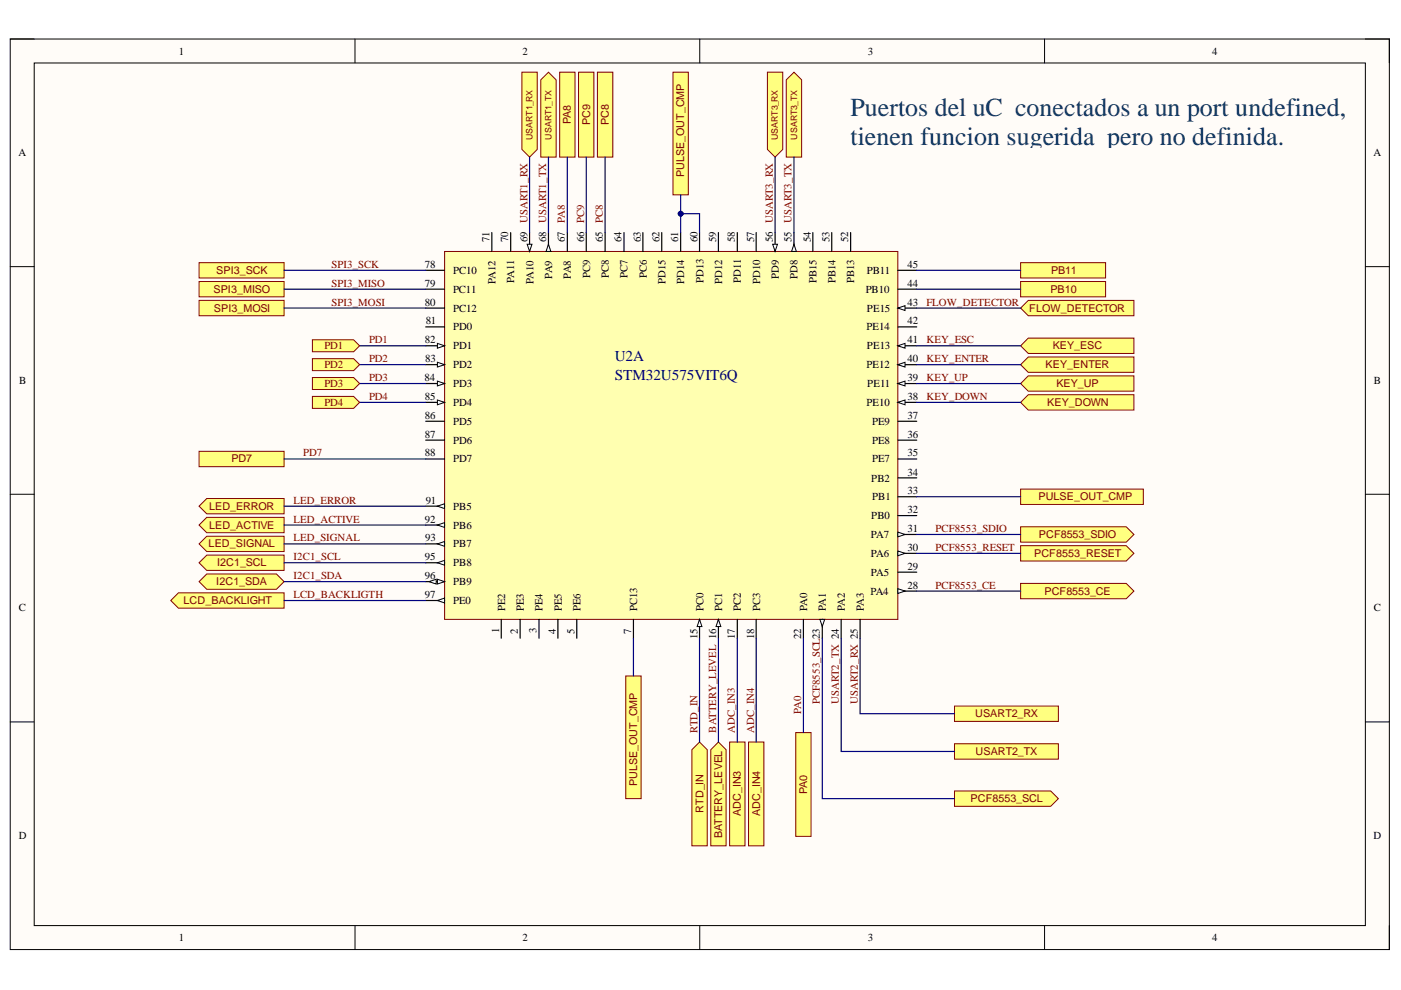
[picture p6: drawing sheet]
<svg xmlns="http://www.w3.org/2000/svg" width="297mm" height="210mm" viewBox="0 0 297 210" stroke-linecap="round" stroke-linejoin="round" font-family="sans-serif">
<path d="M2.2 8.3h292.4v193h-292.4z" fill-rule="evenodd" fill="#fffcf8"/>
<path d="M2.2 8.3h292.4v193h-292.4z" fill="none" stroke="#000" stroke-width=".21"/>
<path d="M7.3 13.4h282.2v182.8h-282.2z" fill-rule="evenodd" fill="#fffcf8"/>
<g fill="none" stroke="#000" stroke-width=".21">
<path d="M2.2 8.3h5.1M7.3 13.4h282.2v182.8h-282.2zM75.3 8.3v5M148.4 8.3v5M221.5 8.3v5.1M289.5 8.3h5.1v5.1M2.2 56.5h5.1M289.5 56.5h5.1M2.2 104.8h5.1M289.5 104.8h5.1M2.2 153.1h5.1M289.5 153.1h5.1"/>
<path d="M75.3 196.2v5.1M148.4 196.2v5.1M221.5 196.2v5.1M294.6 196.2v5.1"/>
</g>
<path d="M42.2 115.3l1.6-1.6h16.4v3.2h-16.4z" fill-rule="evenodd" fill="#ffff80"/>
<path d="M42.2 115.3l1.6-1.6h16.4v3.2h-16.4z" fill="none" stroke="#800000" stroke-width=".21"/>
<path d="M42.2 107.3l1.6-1.6h16.4v3.2h-16.4z" fill-rule="evenodd" fill="#ffff80"/>
<path d="M42.2 107.3l1.6-1.6h16.4v3.2h-16.4z" fill="none" stroke="#800000" stroke-width=".21"/>
<path d="M42.2 111.3l1.6-1.6h16.4v3.2h-16.4z" fill-rule="evenodd" fill="#ffff80"/>
<path d="M42.2 111.3l1.6-1.6h16.4v3.2h-16.4z" fill="none" stroke="#800000" stroke-width=".21"/>
<path d="M216.4 123.7h22.4l1.6 1.6-1.6 1.6h-22.4z" fill-rule="evenodd" fill="#ffff80"/>
<path d="M216.4 123.7h22.4l1.6 1.6-1.6 1.6h-22.4z" fill="none" stroke="#800000" stroke-width=".21"/>
<path d="M216.4 115.7h22.4l1.6 1.6-1.6 1.7h-22.4z" fill-rule="evenodd" fill="#ffff80"/>
<path d="M216.4 115.7h22.4l1.6 1.6-1.6 1.7h-22.4z" fill="none" stroke="#800000" stroke-width=".21"/>
<path d="M216.4 111.7h22.4l1.6 1.6-1.6 1.6h-22.4z" fill-rule="evenodd" fill="#ffff80"/>
<path d="M216.4 111.7h22.4l1.6 1.6-1.6 1.6h-22.4z" fill="none" stroke="#800000" stroke-width=".21"/>
<path d="M166.7 16.9l1.6-1.6 1.7 1.6v16.4h-3.3z" fill-rule="evenodd" fill="#ffff80"/>
<path d="M166.7 16.9l1.6-1.6 1.7 1.6v16.4h-3.3z" fill="none" stroke="#800000" stroke-width=".21"/>
<path d="M162.7 15.3h3.3v16.4l-1.7 1.6-1.6-1.6z" fill-rule="evenodd" fill="#ffff80"/>
<path d="M162.7 15.3h3.3v16.4l-1.7 1.6-1.6-1.6z" fill="none" stroke="#800000" stroke-width=".21"/>
<path d="M126.7 15.3h3.2v18h-3.2z" fill-rule="evenodd" fill="#ffff80"/>
<path d="M126.7 15.3h3.2v18h-3.2z" fill="none" stroke="#800000" stroke-width=".21"/>
<path d="M110.7 15.3h3.2v16.4l-1.6 1.6-1.6-1.6z" fill-rule="evenodd" fill="#ffff80"/>
<path d="M110.7 15.3h3.2v16.4l-1.6 1.6-1.6-1.6z" fill="none" stroke="#800000" stroke-width=".21"/>
<path d="M146.7 159l1.6-1.7 1.6 1.7v20.3h-3.2z" fill-rule="evenodd" fill="#ffff80"/>
<path d="M146.7 159l1.6-1.7 1.6 1.7v20.3h-3.2z" fill="none" stroke="#800000" stroke-width=".21"/>
<path d="M202.4 157.7h22v3.3h-22z" fill-rule="evenodd" fill="#ffff80"/>
<path d="M202.4 157.7h22v3.3h-22z" fill="none" stroke="#800000" stroke-width=".21"/>
<path d="M168.7 155.3h3.3v22h-3.3z" fill-rule="evenodd" fill="#ffff80"/>
<path d="M168.7 155.3h3.3v22h-3.3z" fill="none" stroke="#800000" stroke-width=".21"/>
<path d="M202.4 167.7h20.4l1.6 1.6-1.6 1.7h-20.4z" fill-rule="evenodd" fill="#ffff80"/>
<path d="M202.4 167.7h20.4l1.6 1.6-1.6 1.7h-20.4z" fill="none" stroke="#800000" stroke-width=".21"/>
<path d="M202.4 149.7h22v3.3h-22z" fill-rule="evenodd" fill="#ffff80"/>
<path d="M202.4 149.7h22v3.3h-22z" fill="none" stroke="#800000" stroke-width=".21"/>
<path d="M94.3 53.3h96.1v78h-96.1z" fill-rule="evenodd" fill="#ffffb0"/>
<path d="M94.3 53.3h96.1v78h-96.1z" fill="none" stroke="#800000" stroke-width=".21"/>
<path d="M90.3 107.3h4" fill="none" stroke="#000" stroke-width=".25"/>
<path d="M92.7 107.3l1.6-.5v1z" fill="#f8fcff"/>
<path d="M92.7 107.3l1.6-.5v1z" fill="none" stroke="#000" stroke-width=".21"/>
<path d="M90.3 111.3h4" fill="none" stroke="#000" stroke-width=".25"/>
<path d="M92.7 111.3l1.6-.5v1z" fill="#f8fcff"/>
<path d="M92.7 111.3l1.6-.5v1z" fill="none" stroke="#000" stroke-width=".21"/>
<path d="M90.3 115.3h4" fill="none" stroke="#000" stroke-width=".25"/>
<path d="M92.7 115.3l1.6-.5v1z" fill="#f8fcff"/>
<path d="M92.7 115.3l1.6-.5v1z" fill="none" stroke="#000" stroke-width=".21"/>
<path d="M90.3 119.3h4" fill="none" stroke="#000" stroke-width=".25"/>
<path d="M92.7 119.3l1.6-.5v1z" fill="#f8fcff"/>
<path d="M92.7 119.3l1.6-.5v1z" fill="none" stroke="#000" stroke-width=".21"/>
<path d="M90.3 123.3h4" fill="none" stroke="#000" stroke-width=".25"/>
<path d="M92.7 122.8l1.6 .5-1.6 .5z" fill="#f8fcff"/>
<path d="M92.7 122.8l1.6 .5-1.6 .5z" fill="none" stroke="#000" stroke-width=".21"/>
<path d="M91 123.3l1.5-.5v1z" fill="#f8fcff"/>
<path d="M91 123.3l1.5-.5v1z" fill="none" stroke="#000" stroke-width=".21"/>
<path d="M90.3 127.3h4" fill="none" stroke="#000" stroke-width=".25"/>
<path d="M92.7 127.3l1.6-.5v1z" fill="#f8fcff"/>
<path d="M92.7 127.3l1.6-.5v1z" fill="none" stroke="#000" stroke-width=".21"/>
<path d="M90.3 57.3h4M90.3 61.3h4M90.3 65.3h4M90.3 69.3h4M90.3 77.3h4" fill="none" stroke="#000" stroke-width=".25"/>
<path d="M92.7 76.8l1.6 .5-1.6 .5z" fill="#f8fcff"/>
<path d="M92.7 76.8l1.6 .5-1.6 .5z" fill="none" stroke="#000" stroke-width=".21"/>
<path d="M90.3 81.3h4" fill="none" stroke="#000" stroke-width=".25"/>
<path d="M92.7 80.8l1.6 .5-1.6 .5z" fill="#f8fcff"/>
<path d="M92.7 80.8l1.6 .5-1.6 .5z" fill="none" stroke="#000" stroke-width=".21"/>
<path d="M90.3 85.3h4" fill="none" stroke="#000" stroke-width=".25"/>
<path d="M92.7 84.8l1.6 .5-1.6 .5z" fill="#f8fcff"/>
<path d="M92.7 84.8l1.6 .5-1.6 .5z" fill="none" stroke="#000" stroke-width=".21"/>
<path d="M104.3 49.3v4M108.3 49.3v4M112.3 49.3v4M90.3 89.3h4M90.3 93.3h4M90.3 97.3h4" fill="none" stroke="#000" stroke-width=".25"/>
<path d="M111.8 51.8h1l-.5 1.5z" fill="#f8fcff"/>
<path d="M111.8 51.8h1l-.5 1.5z" fill="none" stroke="#000" stroke-width=".21"/>
<path d="M116.3 49.3v4" fill="none" stroke="#000" stroke-width=".25"/>
<path d="M116.3 51.8l.5 1.5h-1z" fill="#f8fcff"/>
<path d="M116.3 51.8l.5 1.5h-1z" fill="none" stroke="#000" stroke-width=".21"/>
<path d="M120.3 49.3v4M124.3 49.3v4M128.3 49.3v4M132.3 49.3v4M136.3 49.3v4M140.3 49.3v4M144.3 49.3v4M148.3 49.3v4M152.3 49.3v4M156.3 49.3v4M160.3 49.3v4M164.3 49.3v4" fill="none" stroke="#000" stroke-width=".25"/>
<path d="M163.8 51.8h1l-.5 1.5z" fill="#f8fcff"/>
<path d="M163.8 51.8h1l-.5 1.5z" fill="none" stroke="#000" stroke-width=".21"/>
<path d="M168.3 49.3v4" fill="none" stroke="#000" stroke-width=".25"/>
<path d="M168.3 51.8l.5 1.5h-1z" fill="#f8fcff"/>
<path d="M168.3 51.8l.5 1.5h-1z" fill="none" stroke="#000" stroke-width=".21"/>
<path d="M172.3 49.3v4M176.4 49.3v4M180.3 49.3v4M190.4 57.3h4M190.4 61.3h4M190.4 65.3h4" fill="none" stroke="#000" stroke-width=".25"/>
<path d="M190.4 65.3l1.5-.5v1z" fill="#f8fcff"/>
<path d="M190.4 65.3l1.5-.5v1z" fill="none" stroke="#000" stroke-width=".21"/>
<path d="M190.4 69.3h4M190.4 73.3h4" fill="none" stroke="#000" stroke-width=".25"/>
<path d="M190.4 73.3l1.5-.5v1z" fill="#f8fcff"/>
<path d="M190.4 73.3l1.5-.5v1z" fill="none" stroke="#000" stroke-width=".21"/>
<path d="M190.4 77.3h4" fill="none" stroke="#000" stroke-width=".25"/>
<path d="M190.4 77.3l1.5-.5v1z" fill="#f8fcff"/>
<path d="M190.4 77.3l1.5-.5v1z" fill="none" stroke="#000" stroke-width=".21"/>
<path d="M190.4 81.3h4" fill="none" stroke="#000" stroke-width=".25"/>
<path d="M190.4 81.3l1.5-.5v1z" fill="#f8fcff"/>
<path d="M190.4 81.3l1.5-.5v1z" fill="none" stroke="#000" stroke-width=".21"/>
<path d="M190.4 85.3h4" fill="none" stroke="#000" stroke-width=".25"/>
<path d="M190.4 85.3l1.5-.5v1z" fill="#f8fcff"/>
<path d="M190.4 85.3l1.5-.5v1z" fill="none" stroke="#000" stroke-width=".21"/>
<path d="M190.4 89.3h4M190.4 93.3h4M190.4 97.3h4M190.4 101.3h4M190.4 105.3h4M190.4 109.3h4M190.4 113.3h4" fill="none" stroke="#000" stroke-width=".25"/>
<path d="M190.4 112.8l1.5 .5-1.5 .5z" fill="#f8fcff"/>
<path d="M190.4 112.8l1.5 .5-1.5 .5z" fill="none" stroke="#000" stroke-width=".21"/>
<path d="M190.4 117.3h4" fill="none" stroke="#000" stroke-width=".25"/>
<path d="M190.4 116.8l1.5 .5-1.5 .5z" fill="#f8fcff"/>
<path d="M190.4 116.8l1.5 .5-1.5 .5z" fill="none" stroke="#000" stroke-width=".21"/>
<path d="M190.4 121.3h4M190.4 125.3h4" fill="none" stroke="#000" stroke-width=".25"/>
<path d="M190.4 124.8l1.5 .5-1.5 .5z" fill="#f8fcff"/>
<path d="M190.4 124.8l1.5 .5-1.5 .5z" fill="none" stroke="#000" stroke-width=".21"/>
<path d="M106.3 131.3v4M110.3 131.3v4M114.3 131.3v4M118.3 131.3v4M122.3 131.3v4M134.3 131.3v4M148.3 131.3v4" fill="none" stroke="#000" stroke-width=".25"/>
<path d="M148.3 131.3l.5 1.5h-1z" fill="#f8fcff"/>
<path d="M148.3 131.3l.5 1.5h-1z" fill="none" stroke="#000" stroke-width=".21"/>
<path d="M152.3 131.3v4" fill="none" stroke="#000" stroke-width=".25"/>
<path d="M152.3 131.3l.5 1.5h-1z" fill="#f8fcff"/>
<path d="M152.3 131.3l.5 1.5h-1z" fill="none" stroke="#000" stroke-width=".21"/>
<path d="M156.3 131.3v4M160.3 131.3v4M170.3 131.3v4M174.3 131.3v4" fill="none" stroke="#000" stroke-width=".25"/>
<path d="M173.8 131.3h1l-.5 1.5z" fill="#f8fcff"/>
<path d="M173.8 131.3h1l-.5 1.5z" fill="none" stroke="#000" stroke-width=".21"/>
<path d="M90.3 73.3h4M178.3 131.3v4M182.4 131.3v4" fill="none" stroke="#000" stroke-width=".25"/>
<path d="M92.7 72.8l1.6 .5-1.6 .5z" fill="#f8fcff"/>
<path d="M92.7 72.8l1.6 .5-1.6 .5z" fill="none" stroke="#000" stroke-width=".21"/>
<path d="M218 71.7h22.4v3.2h-22.4l-1.6-1.6z" fill-rule="evenodd" fill="#ffff80"/>
<path d="M218 71.7h22.4v3.2h-22.4l-1.6-1.6z" fill="none" stroke="#800000" stroke-width=".21"/>
<path d="M218 75.7h22.4v3.2h-22.4l-1.6-1.6z" fill-rule="evenodd" fill="#ffff80"/>
<path d="M218 75.7h22.4v3.2h-22.4l-1.6-1.6z" fill="none" stroke="#800000" stroke-width=".21"/>
<path d="M218 79.7h22.4v3.2h-22.4l-1.6-1.6z" fill-rule="evenodd" fill="#ffff80"/>
<path d="M218 79.7h22.4v3.2h-22.4l-1.6-1.6z" fill="none" stroke="#800000" stroke-width=".21"/>
<path d="M218 83.7h22.4v3.2h-22.4l-1.6-1.6z" fill-rule="evenodd" fill="#ffff80"/>
<path d="M218 83.7h22.4v3.2h-22.4l-1.6-1.6z" fill="none" stroke="#800000" stroke-width=".21"/>
<path d="M218 63.7h22.4v3.2h-22.4l-1.6-1.6z" fill-rule="evenodd" fill="#ffff80"/>
<path d="M218 63.7h22.4v3.2h-22.4l-1.6-1.6z" fill="none" stroke="#800000" stroke-width=".21"/>
<path d="M142.7 15.3h3.2v26h-3.2z" fill-rule="evenodd" fill="#ffff80"/>
<path d="M142.7 15.3h3.2v26h-3.2z" fill="none" stroke="#800000" stroke-width=".21"/>
<path d="M42.2 59.7h18v3.2h-18z" fill-rule="evenodd" fill="#ffff80"/>
<path d="M42.2 59.7h18v3.2h-18z" fill="none" stroke="#800000" stroke-width=".21"/>
<path d="M42.2 63.7h18v3.2h-18z" fill-rule="evenodd" fill="#ffff80"/>
<path d="M42.2 63.7h18v3.2h-18z" fill="none" stroke="#800000" stroke-width=".21"/>
<path d="M42.2 55.7h18v3.2h-18z" fill-rule="evenodd" fill="#ffff80"/>
<path d="M42.2 55.7h18v3.2h-18z" fill="none" stroke="#800000" stroke-width=".21"/>
<path d="M36.2 127.3l1.6-1.6h22.4v3.2h-22.4z" fill-rule="evenodd" fill="#ffff80"/>
<path d="M36.2 127.3l1.6-1.6h22.4v3.2h-22.4z" fill="none" stroke="#800000" stroke-width=".21"/>
<path d="M42.2 119.3l1.6-1.6h16.4v3.2h-16.4z" fill-rule="evenodd" fill="#ffff80"/>
<path d="M42.2 119.3l1.6-1.6h16.4v3.2h-16.4z" fill="none" stroke="#800000" stroke-width=".21"/>
<path d="M42.2 123.3l1.6-1.6h14.8l1.6 1.6-1.6 1.6h-14.8z" fill-rule="evenodd" fill="#ffff80"/>
<path d="M42.2 123.3l1.6-1.6h14.8l1.6 1.6-1.6 1.6h-14.8z" fill="none" stroke="#800000" stroke-width=".21"/>
<path d="M216.4 55.7h18v3.2h-18z" fill-rule="evenodd" fill="#ffff80"/>
<path d="M216.4 55.7h18v3.2h-18z" fill="none" stroke="#800000" stroke-width=".21"/>
<path d="M216.4 59.7h18v3.2h-18z" fill-rule="evenodd" fill="#ffff80"/>
<path d="M216.4 59.7h18v3.2h-18z" fill="none" stroke="#800000" stroke-width=".21"/>
<path d="M42.2 95.7h18v3.2h-18z" fill-rule="evenodd" fill="#ffff80"/>
<path d="M42.2 95.7h18v3.2h-18z" fill="none" stroke="#800000" stroke-width=".21"/>
<g fill="none" stroke="#000080" stroke-width=".25">
<path d="M60.2 57.3h30.1M144.3 45.3h4v4M60.2 65.3h30.1M60.2 61.3h30.1M76.2 77.3h14.1M76.2 73.3h14.1M60.2 97.3h30.1M76.2 85.3h14.1M76.2 81.3h14.1M60.2 111.3h30.1M60.2 107.3h30.1M60.2 115.3h30.1"/>
<path d="M60.2 119.3h30.1M60.2 127.3h30.1M60.2 123.3h30.1"/>
</g>
<circle cx="144.3" cy="45.3" r=".51" fill="#000080"/>
<circle cx="144.3" cy="45.3" r=".51" fill="none" stroke="#000080" stroke-width=".21"/>
<g fill="none" stroke="#000080" stroke-width=".25">
<path d="M112.3 33.3v16M116.3 33.3v16M120.3 33.3v16M124.3 33.3v16M128.3 33.3v16M194.4 57.3h22M194.4 77.3h22M194.4 73.3h22M194.4 65.3h22M194.4 61.3h22M194.4 85.3h22M194.4 81.3h22"/>
<path d="M194.4 117.3h22M194.4 113.3h22M148.3 135.3v22M152.3 135.3v22M156.3 135.3v22M160.3 135.3v22M170.3 135.3v20M174.3 135.3v34h28.1M178.3 135.3v24h24.1M182.4 135.3v16h20M194.4 125.3h22"/>
</g>
<path d="M66.2 72h8.8l1.2 1.3-1.2 1.3h-8.8z" fill-rule="evenodd" fill="#ffff80"/>
<path d="M66.2 72h8.8l1.2 1.3-1.2 1.3h-8.8z" fill="none" stroke="#800000" stroke-width=".21"/>
<path d="M66.2 76h8.8l1.2 1.3-1.2 1.3h-8.8z" fill-rule="evenodd" fill="#ffff80"/>
<path d="M66.2 76h8.8l1.2 1.3-1.2 1.3h-8.8z" fill="none" stroke="#800000" stroke-width=".21"/>
<path d="M66.2 80h8.8l1.2 1.3-1.2 1.3h-8.8z" fill-rule="evenodd" fill="#ffff80"/>
<path d="M66.2 80h8.8l1.2 1.3-1.2 1.3h-8.8z" fill="none" stroke="#800000" stroke-width=".21"/>
<path d="M66.2 84h8.8l1.2 1.3-1.2 1.3h-8.8z" fill-rule="evenodd" fill="#ffff80"/>
<path d="M66.2 84h8.8l1.2 1.3-1.2 1.3h-8.8z" fill="none" stroke="#800000" stroke-width=".21"/>
<path d="M132.7 143.3h3.2v26h-3.2z" fill-rule="evenodd" fill="#ffff80"/>
<path d="M132.7 143.3h3.2v26h-3.2z" fill="none" stroke="#800000" stroke-width=".21"/>
<path d="M134.3 135.3v8" fill="none" stroke="#000080" stroke-width=".25"/>
<path d="M216.4 103.7h26v3.3h-26z" fill-rule="evenodd" fill="#ffff80"/>
<path d="M216.4 103.7h26v3.3h-26z" fill="none" stroke="#800000" stroke-width=".21"/>
<path d="M144.3 41.3v8M194.4 105.3h22" fill="none" stroke="#000080" stroke-width=".25"/>
<circle cx="144.3" cy="45.3" r=".51" fill="#000080"/>
<circle cx="144.3" cy="45.3" r=".51" fill="none" stroke="#000080" stroke-width=".21"/>
<path d="M164.3 33.3v16M168.3 33.3v16" fill="none" stroke="#000080" stroke-width=".25"/>
<text font-size="22.2" fill="#800000" x="154.5" y="172.7">POADC0IN3</text>
<text font-size="18" fill="#800000" x="118.5" y="27.6">POPA8</text>
<g font-size="5.5" fill="#073763">
<text x="180.3" y="24.6">Puertos del uC conectados a un port undefined,</text>
<text x="180.3" y="30.7">tienen funcion sugerida pero no definida.</text>
</g>
<g font-size="3.2" fill="#000080">
<text x="130.3" y="76.6">U2A</text>
<text x="130.3" y="80.6">STM32U575VIT6Q</text>
</g>
<g font-size="2.3">
<text x="37.9" y="11.6">1</text>
<text x="110.8" y="11.6">2</text>
<text x="184" y="11.6">3</text>
<text x="257" y="11.6">4</text>
<text x="3.9" y="33.1">A</text>
<text x="291.2" y="33.1">A</text>
<text x="103.8" y="51.3" transform="rotate(-90 103.8 51.3)">71</text>
<text x="107.8" y="51.3" transform="rotate(-90 107.8 51.3)">70</text>
<text x="111.8" y="51.3" transform="rotate(-90 111.8 51.3)">69</text>
<text x="115.8" y="51.3" transform="rotate(-90 115.8 51.3)">68</text>
<text x="119.8" y="51.3" transform="rotate(-90 119.8 51.3)">67</text>
<text x="123.8" y="51.3" transform="rotate(-90 123.8 51.3)">66</text>
<text x="127.8" y="51.3" transform="rotate(-90 127.8 51.3)">65</text>
<text x="131.8" y="51.3" transform="rotate(-90 131.8 51.3)">64</text>
<text x="135.8" y="51.3" transform="rotate(-90 135.8 51.3)">63</text>
<text x="139.8" y="51.3" transform="rotate(-90 139.8 51.3)">62</text>
<text x="143.8" y="51.3" transform="rotate(-90 143.8 51.3)">61</text>
<text x="147.9" y="51.3" transform="rotate(-90 147.9 51.3)">60</text>
<text x="151.8" y="51.3" transform="rotate(-90 151.8 51.3)">59</text>
<text x="155.8" y="51.3" transform="rotate(-90 155.8 51.3)">58</text>
<text x="159.9" y="51.3" transform="rotate(-90 159.9 51.3)">57</text>
<text x="163.8" y="51.3" transform="rotate(-90 163.8 51.3)">56</text>
<text x="167.8" y="51.3" transform="rotate(-90 167.8 51.3)">55</text>
<text x="171.9" y="51.3" transform="rotate(-90 171.9 51.3)">54</text>
<text x="175.9" y="51.3" transform="rotate(-90 175.9 51.3)">53</text>
<text x="179.8" y="51.3" transform="rotate(-90 179.8 51.3)">52</text>
<text x="90.1" y="56.8">78</text>
<text x="96.1" y="58.1">PC10</text>
<text x="117.1" y="59.1" transform="rotate(-90 117.1 59.1)">PA9</text>
<text x="121" y="59.1" transform="rotate(-90 121 59.1)">PA8</text>
<text x="125.1" y="58.9" transform="rotate(-90 125.1 58.9)">PC9</text>
<text x="129.1" y="58.9" transform="rotate(-90 129.1 58.9)">PC8</text>
<text x="133.1" y="58.9" transform="rotate(-90 133.1 58.9)">PC7</text>
<text x="137.1" y="59" transform="rotate(-90 137.1 59)">PC6</text>
<text x="165.1" y="59.1" transform="rotate(-90 165.1 59.1)">PD9</text>
<text x="169.1" y="59.1" transform="rotate(-90 169.1 59.1)">PD8</text>
<text x="183.8" y="58.1">PB11</text>
<text x="192.4" y="56.8">45</text>
<text x="90.1" y="60.8">79</text>
<text x="90.1" y="64.8">80</text>
<text x="96.1" y="62">PC11</text>
<text x="105.1" y="60.3" transform="rotate(-90 105.1 60.3)">PA12</text>
<text x="109" y="60" transform="rotate(-90 109 60)">PA11</text>
<text x="113.1" y="60.3" transform="rotate(-90 113.1 60.3)">PA10</text>
<text x="141.1" y="60.2" transform="rotate(-90 141.1 60.2)">PD15</text>
<text x="145.1" y="60.3" transform="rotate(-90 145.1 60.3)">PD14</text>
<text x="149.1" y="60.1" transform="rotate(-90 149.1 60.1)">PD13</text>
<text x="153.1" y="60.3" transform="rotate(-90 153.1 60.3)">PD12</text>
<text x="157.1" y="60" transform="rotate(-90 157.1 60)">PD11</text>
<text x="161.1" y="60.3" transform="rotate(-90 161.1 60.3)">PD10</text>
<text x="173.1" y="60" transform="rotate(-90 173.1 60)">PB15</text>
<text x="177.1" y="60.1" transform="rotate(-90 177.1 60.1)">PB14</text>
<text x="181.1" y="60" transform="rotate(-90 181.1 60)">PB13</text>
<text x="183.6" y="62">PB10</text>
<text x="192.4" y="60.8">44</text>
<text x="192.4" y="64.8">43</text>
<text x="90.3" y="68.8">81</text>
<text x="96.1" y="66.1">PC12</text>
<text x="96.1" y="70.1">PD0</text>
<text x="183.7" y="70.1">PE14</text>
<text x="183.8" y="66.1">PE15</text>
<text x="192.4" y="68.8">42</text>
<text x="90.1" y="72.8">82</text>
<text x="90.2" y="76.8">83</text>
<text x="96.1" y="74">PD1</text>
<text x="183.8" y="74">PE13</text>
<text x="192.4" y="72.8">41</text>
<text x="192.4" y="76.8">40</text>
<text x="4.1" y="81.4">B</text>
<text x="90" y="80.8">84</text>
<text x="96.1" y="78.1">PD2</text>
<text x="96.1" y="82.1">PD3</text>
<text x="183.7" y="78.1">PE12</text>
<text x="183.9" y="82.1">PE11</text>
<text x="192.4" y="80.8">39</text>
<text x="291.3" y="81.4">B</text>
<text x="90.1" y="84.8">85</text>
<text x="90.1" y="88.8">86</text>
<text x="96.1" y="86">PD4</text>
<text x="183.7" y="86">PE10</text>
<text x="192.4" y="84.8">38</text>
<text x="192.4" y="88.8">37</text>
<text x="90.1" y="92.8">87</text>
<text x="96.1" y="90.1">PD5</text>
<text x="96.1" y="94.1">PD6</text>
<text x="184.9" y="90.1">PE9</text>
<text x="184.9" y="94.1">PE8</text>
<text x="192.4" y="92.8">36</text>
<text x="90.1" y="96.8">88</text>
<text x="96.1" y="98">PD7</text>
<text x="184.9" y="98">PE7</text>
<text x="192.4" y="96.8">35</text>
<text x="192.4" y="100.8">34</text>
<text x="90.3" y="106.8">91</text>
<text x="184.7" y="102.1">PB2</text>
<text x="184.9" y="106.1">PB1</text>
<text x="192.4" y="104.8">33</text>
<text x="90.1" y="110.8">92</text>
<text x="96.1" y="108.1">PB5</text>
<text x="96.1" y="112.1">PB6</text>
<text x="184.7" y="110">PB0</text>
<text x="192.4" y="108.8">32</text>
<text x="192.4" y="112.8">31</text>
<text x="90.1" y="118.8">95</text>
<text x="90.2" y="114.8">93</text>
<text x="96.1" y="116">PB7</text>
<text x="184.7" y="114.1">PA7</text>
<text x="184.7" y="118.1">PA6</text>
<text x="192.4" y="116.8">30</text>
<text x="90.1" y="122.8">96</text>
<text x="96.1" y="120.1">PB8</text>
<text x="96.1" y="124.1">PB9</text>
<text x="184.7" y="122">PA5</text>
<text x="192.4" y="120.8">29</text>
<text x="192.4" y="124.8">28</text>
<text x="4" y="129.6">C</text>
<text x="90.1" y="126.8">97</text>
<text x="96.1" y="128">PE0</text>
<text x="107.1" y="129.6" transform="rotate(-90 107.1 129.6)">PE2</text>
<text x="111.1" y="129.6" transform="rotate(-90 111.1 129.6)">PE3</text>
<text x="115" y="129.6" transform="rotate(-90 115 129.6)">PE4</text>
<text x="119.1" y="129.6" transform="rotate(-90 119.1 129.6)">PE5</text>
<text x="123.1" y="129.6" transform="rotate(-90 123.1 129.6)">PE6</text>
<text x="135.1" y="129.6" transform="rotate(-90 135.1 129.6)">PC13</text>
<text x="149.1" y="129.6" transform="rotate(-90 149.1 129.6)">PC0</text>
<text x="153.1" y="129.6" transform="rotate(-90 153.1 129.6)">PC1</text>
<text x="157.1" y="129.6" transform="rotate(-90 157.1 129.6)">PC2</text>
<text x="161.1" y="129.6" transform="rotate(-90 161.1 129.6)">PC3</text>
<text x="171.1" y="129.6" transform="rotate(-90 171.1 129.6)">PA0</text>
<text x="175.1" y="129.6" transform="rotate(-90 175.1 129.6)">PA1</text>
<text x="179.2" y="129.6" transform="rotate(-90 179.2 129.6)">PA2</text>
<text x="183.1" y="129.6" transform="rotate(-90 183.1 129.6)">PA3</text>
<text x="184.6" y="126.1">PA4</text>
<text x="291.3" y="129.6">C</text>
<text x="105.8" y="134.2" transform="rotate(-90 105.8 134.2)">1</text>
<text x="109.8" y="134.4" transform="rotate(-90 109.8 134.4)">2</text>
<text x="113.8" y="134.3" transform="rotate(-90 113.8 134.3)">3</text>
<text x="117.8" y="134.5" transform="rotate(-90 117.8 134.5)">4</text>
<text x="121.8" y="134.4" transform="rotate(-90 121.8 134.4)">5</text>
<text x="133.8" y="134.4" transform="rotate(-90 133.8 134.4)">7</text>
<text x="147.9" y="135.5" transform="rotate(-90 147.9 135.5)">15</text>
<text x="155.8" y="135.6" transform="rotate(-90 155.8 135.6)">17</text>
<text x="159.9" y="135.5" transform="rotate(-90 159.9 135.5)">18</text>
<text x="169.8" y="135.6" transform="rotate(-90 169.8 135.6)">22</text>
<text x="4" y="177.9">D</text>
<text x="291.2" y="177.9">D</text>
<text x="37.9" y="199.5">1</text>
<text x="110.8" y="199.5">2</text>
<text x="184" y="199.5">3</text>
<text x="257" y="199.5">4</text>
</g>
<g font-size="2.3" fill="#800000">
<text x="121" y="26.4" transform="rotate(-90 121 26.4)">PA8</text>
<text x="125.1" y="26.5" transform="rotate(-90 125.1 26.5)">PC9</text>
<text x="129.1" y="26.5" transform="rotate(-90 129.1 26.5)">PC8</text>
<text x="145.1" y="37.6" transform="rotate(-90 145.1 37.6)">PULSE_OUT_CMP</text>
<text x="111.8" y="47.3" transform="rotate(-90 111.8 47.3)">USART1_RX</text>
<text x="115.8" y="47.3" transform="rotate(-90 115.8 47.3)">USART1_TX</text>
<text x="119.8" y="47.3" transform="rotate(-90 119.8 47.3)">PA8</text>
<text x="123.8" y="47.3" transform="rotate(-90 123.8 47.3)">PC9</text>
<text x="127.8" y="47.3" transform="rotate(-90 127.8 47.3)">PC8</text>
<text x="163.8" y="47.3" transform="rotate(-90 163.8 47.3)">USART3_RX</text>
<text x="167.8" y="47.3" transform="rotate(-90 167.8 47.3)">USART3_TX</text>
<text x="45.8" y="58.1">SPI3_SCK</text>
<text x="70.3" y="56.8">SPI3_SCK</text>
<text x="222.9" y="58.1">PB11</text>
<text x="45.3" y="62">SPI3_MISO</text>
<text x="70.3" y="60.8">SPI3_MISO</text>
<text x="70.3" y="64.8">SPI3_MOSI</text>
<text x="196.4" y="64.8">FLOW_DETECTOR</text>
<text x="222.7" y="62">PB10</text>
<text x="45.3" y="66.1">SPI3_MOSI</text>
<text x="218.2" y="66.1">FLOW_DETECTOR</text>
<text x="68.8" y="74">PD1</text>
<text x="78.2" y="72.8">PD1</text>
<text x="78.2" y="76.8">PD2</text>
<text x="196.4" y="72.8">KEY_ESC</text>
<text x="196.4" y="76.8">KEY_ENTER</text>
<text x="223.2" y="74">KEY_ESC</text>
<text x="68.8" y="78.1">PD2</text>
<text x="68.8" y="82.1">PD3</text>
<text x="78.2" y="80.8">PD3</text>
<text x="196.4" y="80.8">KEY_UP</text>
<text x="221.7" y="78.1">KEY_ENTER</text>
<text x="224" y="82.1">KEY_UP</text>
<text x="68.8" y="86">PD4</text>
<text x="78.2" y="84.8">PD4</text>
<text x="196.4" y="84.8">KEY_DOWN</text>
<text x="222" y="86">KEY_DOWN</text>
<text x="49.1" y="98">PD7</text>
<text x="64.3" y="96.8">PD7</text>
<text x="62.3" y="106.8">LED_ERROR</text>
<text x="220.2" y="106.1">PULSE_OUT_CMP</text>
<text x="44.3" y="108.1">LED_ERROR</text>
<text x="44.3" y="112.1">LED_ACTIVE</text>
<text x="62.3" y="110.8">LED_ACTIVE</text>
<text x="198.4" y="112.8">PCF8553_SDIO</text>
<text x="44.2" y="116">LED_SIGNAL</text>
<text x="62.3" y="114.8">LED_SIGNAL</text>
<text x="62.3" y="118.8">I2C1_SCL</text>
<text x="198.4" y="116.8">PCF8553_RESET</text>
<text x="219.2" y="118.1">PCF8553_RESET</text>
<text x="220.3" y="114.1">PCF8553_SDIO</text>
<text x="45.8" y="124.1">I2C1_SDA</text>
<text x="46" y="120.1">I2C1_SCL</text>
<text x="62.3" y="122.8">I2C1_SDA</text>
<text x="198.4" y="124.8">PCF8553_CE</text>
<text x="38.9" y="128">LCD_BACKLIGHT</text>
<text x="62.3" y="126.8">LCD_BACKLIGTH</text>
<text x="221.4" y="126.1">PCF8553_CE</text>
<text x="173.8" y="149.3" transform="rotate(-90 173.8 149.3)">PCF8553_SCL23</text>
<text x="177.9" y="149.3" transform="rotate(-90 177.9 149.3)">USART2_TX 24</text>
<text x="181.9" y="149.3" transform="rotate(-90 181.9 149.3)">USART2_RX 25</text>
<text x="147.9" y="155.3" transform="rotate(-90 147.9 155.3)">RTD_IN</text>
<text x="151.8" y="155.3" transform="rotate(-90 151.8 155.3)">BATTERY_LEVEL 16</text>
<text x="155.8" y="155.3" transform="rotate(-90 155.8 155.3)">ADC_IN3</text>
<text x="159.9" y="155.3" transform="rotate(-90 159.9 155.3)">ADC_IN4</text>
<text x="169.8" y="151.4" transform="rotate(-90 169.8 151.4)">PA0</text>
<text x="206.7" y="152">USART2_RX</text>
<text x="206.8" y="160.1">USART2_TX</text>
<text x="135.1" y="166.7" transform="rotate(-90 135.1 166.7)">PULSE_OUT_CMP</text>
<text x="149.1" y="172.3" transform="rotate(-90 149.1 172.3)">RTD_IN</text>
<text x="157.1" y="173.1" transform="rotate(-90 157.1 173.1)">ADC_IN3</text>
<text x="161.1" y="173.1" transform="rotate(-90 161.1 173.1)">ADC_IN4</text>
<text x="171.1" y="168.4" transform="rotate(-90 171.1 168.4)">PA0</text>
<text x="205.8" y="170.1">PCF8553_SCL</text>
<text x="153.1" y="177.7" transform="rotate(-90 153.1 177.7)">BATTERY_LEVEL</text>
</g>
<g font-size="1.9" fill="#800000">
<text x="112.9" y="29.7" transform="rotate(-90 112.9 29.7)">USART1_RX</text>
<text x="116.9" y="29.6" transform="rotate(-90 116.9 29.6)">USART1_TX</text>
<text x="164.9" y="29.7" transform="rotate(-90 164.9 29.7)">USART3_RX</text>
<text x="169" y="29.6" transform="rotate(-90 169 29.6)">USART3_TX</text>
</g>
</svg>
